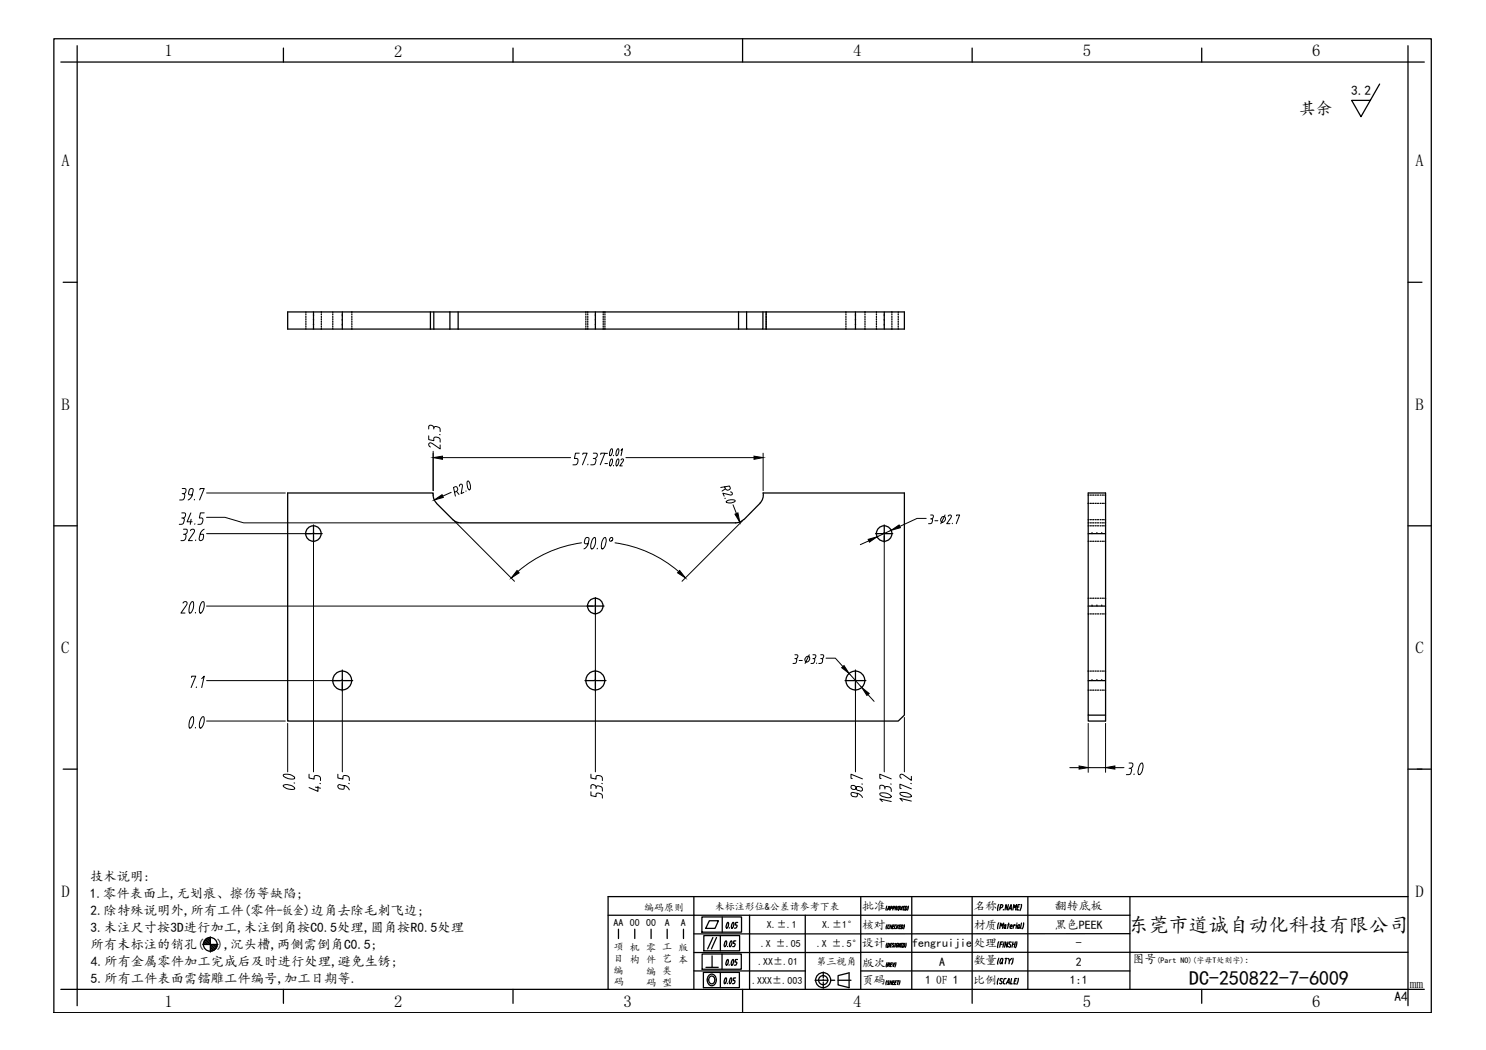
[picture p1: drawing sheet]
<svg xmlns="http://www.w3.org/2000/svg" width="297mm" height="210mm" viewBox="0 0 297 210" stroke-linecap="round" stroke-linejoin="round" font-family="sans-serif">
<!-- layer: 0 -->
<g fill="none" stroke="#000" stroke-width=".25">
<path d="M61.1 62.4v.1M61.1 62.7v.2M61.1 63.2v.3M61.1 63.7v.2M61.1 64.2v.2M61.1 64.7v.2M61.1 65.2v.2M61.1 65.7v.1M64.2 65.8h6.1M64.2 62.4h-6.7v3.4h6.7M64.2 62.4h6.1M64.2 62.4v.1"/>
<path d="M64.2 62.7v.2M64.2 63.2v.3M64.2 63.7v.2M64.2 64.2v.2M64.2 64.7v.2M64.2 65.2v.2M64.2 65.7v.1M66.5 62.4v.1M66.5 62.7v.2M66.5 63.2v.3M66.5 63.7v.2M66.5 64.2v.2"/>
<path d="M66.5 64.7v.2M66.5 65.2v.2M66.5 65.7v.1M70.3 62.4h19.6M70.3 62.4v.1M70.3 62.7v.2M70.3 63.2v.3M70.3 63.7v.2M70.3 64.2v.2M70.3 64.7v.2M70.3 65.2v.2M70.3 65.7v.1"/>
<path d="M70.3 65.8h78.9M86 62.4v3.4M86.7 62.4v3.4M89.9 62.4h27.2M89.9 62.4v3.4M91.6 62.4v3.4M117.1 62.4v.1M117.1 62.7v.2M117.1 63.2v.3M117.1 63.7v.2M117.1 64.2v.2M117.1 64.7v.2"/>
<path d="M117.1 65.2v.2M117.1 65.7v.1M117.1 62.4h32.1M117.5 62.4v.1M117.5 62.7v.2M117.5 63.2v.3M117.5 63.7v.2M117.5 64.2v.2M117.5 64.7v.2M117.5 65.2v.2M117.5 65.7v.1M120.6 62.4v.1"/>
<path d="M120.6 62.7v.2M120.6 63.2v.3M120.6 63.7v.2M120.6 64.2v.2M120.6 64.7v.2M120.6 65.2v.2M120.6 65.7v.1M120.9 62.4v.1M120.9 62.7v.2M120.9 63.2v.3M120.9 63.7v.2M120.9 64.2v.2"/>
<path d="M120.9 64.7v.2M120.9 65.2v.2M120.9 65.7v.1M147.6 62.4v3.4M149.2 62.4h3.9M149.2 62.4v3.4h3.3v-3.4M152.5 65.8h16.6M153.2 62.4v.1M153.2 62.7v.2M153.2 63.2v.3M153.2 63.7v.2M153.2 64.2v.2"/>
<path d="M153.2 64.7v.2M153.2 65.2v.2M153.2 65.7v.1M169.1 62.4h-16v3.4M169.1 62.4h9.2M169.1 65.8h9.2M169.1 62.4v.1M169.1 62.7v.2M169.1 63.2v.3M169.1 63.7v.2M169.1 64.2v.2M169.1 64.7v.2"/>
<path d="M169.1 65.2v.2M169.1 65.7v.1M172.9 62.4v.1M172.9 62.7v.2M172.9 63.2v.3M172.9 63.7v.2M172.9 64.2v.2M172.9 64.7v.2M172.9 65.2v.2M172.9 65.7v.1M175.2 62.4v.1M175.2 62.7v.2"/>
<path d="M175.2 63.2v.3M175.2 63.7v.2M175.2 64.2v.2M175.2 64.7v.2M175.2 65.2v.2M175.2 65.7v.1M178.3 62.4h2.5v3.4h-2.5M178.3 62.4v.1M178.3 62.7v.2M178.3 63.2v.3M178.3 63.7v.2M178.3 64.2v.2"/>
<path d="M178.3 64.7v.2M178.3 65.2v.2M178.3 65.7v.1M179.5 62.4v.1M179.5 62.7v.2M179.5 63.2v.3M179.5 63.7v.2M179.5 64.2v.2M179.5 64.7v.2M179.5 65.2v.2M179.5 65.7v.1M86.6 99l.1 .7 .6 .9"/>
<path d="M152.5 98.6h28.3v44.4l-1.3 1.1h-122v-45.5h29.1v.4M152.5 98.5a2.31 2.31 0 0 1-.6 2.1M217.5 99h.2M217.9 99h.3M218.4 99h.3M218.9 99h.2M219.4 99h.2M219.9 99h.2M220.4 99h.2M220.8 99h.2M87.3 100.6l3.2 3.3M90.5 103.8l.9 .6 .7 .1"/>
<path d="M148.6 103.8l-.9 .6-.7 .1h-54.9M151.9 100.6l-3.2 3.3M217.5 100.6v22.1M217.5 100.6v-2h3.5v5.3M217.5 100.6h.2M217.5 108.2h.2M217.5 104.5h.2M217.5 103.9h.2M217.5 105.1h.2M217.5 119.6h.2M217.9 100.6h.3M217.9 108.2h.3"/>
<path d="M217.9 104.5h.3M217.9 103.9h.3M217.9 105.1h.3M217.9 119.6h.3M218.4 100.6h.3M218.4 108.2h.3M218.4 104.5h.3M218.4 103.9h.3M218.4 105.1h.3M218.4 119.6h.3M218.9 100.6h.2M218.9 108.2h.2"/>
<path d="M218.9 104.5h.2M218.9 103.9h.2M218.9 105.1h.2M218.9 119.6h.2M219.4 100.6h.2M219.4 108.2h.2M219.4 104.5h.2M219.4 103.9h.2M219.4 105.1h.2M219.4 119.6h.2M219.9 100.6h.2M219.9 108.2h.2"/>
<path d="M219.9 104.5h.2M219.9 103.9h.2M219.9 105.1h.2M219.9 119.6h.2M220.4 100.6h.2M220.4 108.2h.2M220.4 104.5h.2M220.4 103.9h.2M220.4 105.1h.2M220.4 119.6h.2M220.8 103.9h.2v.6M220.8 100.6h.2"/>
<path d="M220.8 108.2h.2M220.8 104.5h.2M220.8 105.1h.2M220.8 119.6h.2M221 104.5v15.1M221 119.6v18.4M217.5 134.2v8.8h3.5M217.5 134.2h.2M217.5 138h.2M217.7 122.7h-.2v11.5M217.9 134.2h.3M217.9 138h.3"/>
<path d="M217.9 122.7h.3M218.4 134.2h.3M218.4 138h.3M218.4 122.7h.3M218.9 134.2h.2M218.9 138h.2M218.9 122.7h.2M219.4 134.2h.2M219.4 138h.2M219.4 122.7h.2M219.9 134.2h.2M219.9 138h.2"/>
<path d="M219.9 122.7h.2M220.4 134.2h.2M220.4 138h.2M220.4 122.7h.2M220.8 134.2h.2M220.8 138h.2M220.8 122.7h.2M221 138v6.1h-3.5v-1.1"/>
<circle cx="62.6" cy="106.7" r="1.55"/>
<circle cx="176.7" cy="106.7" r="1.55"/>
<circle cx="68.4" cy="136" r="1.88"/>
<circle cx="119" cy="121.1" r="1.55"/>
<circle cx="119" cy="136" r="1.88"/>
<circle cx="171" cy="136" r="1.88"/>
</g>
<!-- layer: 1 -->
<g fill="none" stroke="#000" stroke-width=".25">
<path d="M62.7 63.1h.1M62.7 64.1h.1M62.7 65h.1M62.7 62.4v.6M62.7 63.2v.8M62.7 64.1v.9M62.7 65.1v.7M68.4 63.1h.1M68.4 64.1h.1M68.4 65h.1M68.4 62.4v.6M68.4 63.2v.8"/>
<path d="M68.4 64.1v.9M68.4 65.1v.7M119 63.1h.1M119 64.1h.1M119 65h.1M119 62.4v.6M119 63.2v.8M119 64.1v.9M119 65.1v.7M171 63.1h.1M171 64.1h.1M171 65h.1"/>
<path d="M171 62.4v.6M171 63.2v.8M171 64.1v.9M171 65.1v.7M176.8 63.1h.1M176.8 64.1h.1M176.8 65h.1M176.8 62.4v.6M176.8 63.2v.8M176.8 64.1v.9M176.8 65.1v.7M61 106.7h1.5"/>
<path d="M62.7 106.7h.1M62.7 104.9v1.6M62.7 106.8v1.6M62.8 106.7h1.6M119 119.5v1.5M175 106.7h1.6M176.8 106.7h.1M176.8 104.9v1.6M176.8 106.8v1.6M176.9 106.7h1.5M217.5 106.7h.7M218.3 106.7h.1"/>
<path d="M218.4 106.7h.8M219.3 106.7h.1M219.3 106.7h.8M220.2 106.7h.1M220.3 106.7h.7M66.4 136.1h1.9M68.4 136.1h.1M68.4 133.9v1.9M68.4 136.2v1.9M68.6 136.1h1.9M116.9 136.1h1.9M117.3 121.2h1.6"/>
<path d="M119 136.1h.1M119 121.2h.1M119 121.3v1.6M119 133.9v1.9M119 136.2v1.9M119.2 121.2h1.5M119.2 136.1h1.9M168.9 136.1h1.9M171 136.1h.1M171 133.9v1.9M171 136.2v1.9M171.2 136.1h1.9"/>
<path d="M217.5 121.2h.7M217.5 136.1h.7M218.3 121.2h.1M218.3 136.1h.1M218.4 121.2h.8M218.4 136.1h.8M219.3 121.2h.1M219.3 136.1h.1M219.3 121.2h.8M219.3 136.1h.8M220.2 121.2h.1M220.2 136.1h.1"/>
<path d="M220.3 121.2h.7M220.3 136.1h.7"/>
</g>
<!-- layer: VhF -->
<g fill="none" stroke="#000" stroke-width=".25">
<path d="M10.8 7.7h275.3v194.7h-275.3zM12.2 12.4h272.5M15.4 9.1v191.9M56.7 9.6v2.8M102.5 9.6v2.8M148.4 7.7v4.7M194.3 9.6v2.8M240.2 9.6v2.8M275.8 16.8l-3.8 6.5-1.8-3.2h3.7M281.4 9.1v191.9M12.6 56.4h2.8M281.4 56.4h2.8"/>
<path d="M10.8 105.1h4.6M281.4 105.1h4.7M12.6 153.8h2.8M281.4 153.8h4.7M138.7 179.2v18.6M172.1 179.2v18.6M182.3 179.2v18.6M194.3 179.2v21.4M205.5 179.2v18.6M225.9 179.2v18.6M281.4 179.2h-159.8v18.6M12.2 197.8h272.5"/>
<path d="M40.5 188.8h3.1M40.7 188.6l.1 .2M40.7 188.4l.4 .4M40.8 188.2l.6 .6M41 188l.8 .8M41.1 187.8l1.9 2M41.2 187.7l.9 .8M41.4 187.5l.7 .7M41.7 187.5l.4 .4M41.9 187.4l.2 .1M42.1 190l.1 .2M42.1 189.7l.3 .4"/>
<path d="M42.1 189.4l.6 .6M42.1 189.1l.8 .8M42.1 187.3v3M42.4 188.8l.8 .8M42.7 188.8l.6 .6M43 188.8l.4 .4M43.3 188.8l.1 .1M56.7 197.8v2.8M102.5 197.8v2.8M121.6 183h104.3M123.6 185.8v1.8M126.9 185.8v1.8"/>
<path d="M130.1 185.8v1.8M133.4 185.8v1.8M136.6 185.8v1.8M138.7 194.1h22.3M140.3 183.3h7.9v3.1h-7.9zM140.3 190.7h7.9v3.1h-7.9zM140.6 194.4h7.2v3h-7.2zM140.7 187h7.1v3.1h-7.1zM141.1 193.4h2.5M141.7 195a.99 .99 0 0 1 1.2 .1 .99 .99 0 0 1 .2 1.2 .91 .91 0 0 1-1 .7 .91 .91 0 0 1-.7-1.1zM141.8 184.1h1.8l-.7 1.5h-1.8zM141.8 195.3a.7 .7 0 0 1 1 .2 .7 .7 0 0 1-.1 1 .7 .7 0 0 1-1-.2 .7 .7 0 0 1 .1-1z"/>
<path d="M142.3 191.1v2.3M142.5 187.4l-1.1 2.3M143.2 187.4l-1 2.3M144 187v3.1M144 194.4v3M144.3 190.7v3.1M144.4 183.3v3.1M145 195.5a.54 .54 0 0 1 .1 .9l-.1 .2h-.2zM145 188.2l.1-.1a.79 .79 0 0 1-.3 1.1v-.3zM145.3 191.9l.2-.1a.83 .83 0 0 1-.3 1.1l-.1-.3zM145.4 196.6h.1M145.4 184.4h.1a.83 .83 0 0 1-.3 1.1l-.1-.3z"/>
<path d="M145.4 189.2h.1M145.8 192.9l-.1 .1M145.8 185.5h.1M146.1 195.5a.83 .83 0 0 1-.2 1.1l-.1-.3zM146.1 188.1h.1a.83 .83 0 0 1-.3 1.1v-.6zM146.4 191.9l.1-.1a.8 .8 0 0 1-.3 1.1v-.6zM146.5 184.4h.1a.8 .8 0 0 1-.4 1.1v-.6zM147 195.5h-.3l-.1 .5h.2a.4 .4 0 0 1 0 .5 .4 .4 0 0 1-.4 .1M147.1 188.1h-.4l-.1 .5h.2a.39 .39 0 0 1 .1 .5 .39 .39 0 0 1-.5 .1M147.4 191.8h-.4l-.1 .5h.3a.4 .4 0 0 1 0 .5 .4 .4 0 0 1-.4 .2M147.5 184.4h-.4l-.1 .5h.2a.4 .4 0 0 1 0 .5 .4 .4 0 0 1-.4 .1M148.4 197.8v4.6"/>
<path d="M149.8 183v14.8M161 183v14.8M162.9 196h2.6M164.6 194.3v1.2M164.6 195.8v.3M164.6 196.4v1.2M166.2 196h.6M167.5 195l2.2-.5v2.9l-2.2-.5zM167.5 196h2.6M172.1 194.1h53.8M177.3 196l-.2 .9M177.3 181.1l-.2 .8"/>
<path d="M177.3 192.4l-.1 .9M177.3 184.9l-.2 .8M177.3 188.6l-.2 .8M177.4 181.9l.3-.7 .1 .7M177.5 181.7h.2M177.5 192.9l.3-.1v-.3h-.2l-.2 .7M177.6 188.6l.2 .1-.1 .5-.3 .1zM177.7 192.9v.3M177.8 196.1h-.1a.17 .17 0 0 0-.2 0 .17 .17 0 0 0 0 .3l.2 .3-.1 .1-.2-.1M177.8 184.9l-.2 .1-.2 .5 .2 .1M177.9 196.4h.4M177.9 185.2h.3"/>
<path d="M178 184.9l-.1 .7M178 188.9h.2M178 181.6l.4-.2v-.1l-.3-.1-.2 .7M178 192.8h.2M178 196.1l-.1 .7M178.3 192.5h-.2l-.2 .7h.3M178.3 188.6h-.2l-.2 .7h.3M178.3 196.1l-.1 .7M178.3 184.9l-.1 .7M178.4 185.2h.2M178.4 196.4h.2M178.5 192.5v.7l.4-.7"/>
<path d="M178.5 181.6h.2l.2-.3-.3-.1-.2 .7M178.7 196.1h-.2l-.1 .7h.2M178.7 184.9h-.2l-.2 .7h.3M178.7 188.6a.17 .17 0 0 0-.2 .1 .17 .17 0 0 0 0 .2l.2 .3-.2 .1-.1-.1M178.9 196.4h.2M179 181.6l.3-.2v-.2h-.2l-.2 .7M179 188.6l-.2 .7M179.1 192.4l-.2 .9M179.2 184.9l-.3 .2-.1 .4 .2 .1M179.2 181.6l.1 .3M179.2 196.1h-.2l-.2 .7h.2M179.3 184.9l-.1 .7"/>
<path d="M179.4 196.1h.3M179.4 185.2l.1 .4M179.5 188.6l-.4 .2 .1 .5h.1v-.4M179.5 196.1l-.1 .7M179.6 181.2h.2l-.2 .7-.1-.1zM179.7 184.9l-.4 .4M179.8 185.2h.2M179.9 196l-.2 .9M180 188.6l-.2 .7-.1-.7-.2 .7M180.1 181.2v.7l.3-.7M180.1 184.9h-.3l-.1 .7h.2M180.1 188.9h.2"/>
<path d="M180.3 184.9l.2 .1-.1 .5-.3 .1zM180.4 188.6h-.2l-.2 .7h.3M180.6 181.5h.1M180.6 188.6l.3 .1-.1 .5-.4 .1zM180.8 184.9l-.2 .8M180.9 181.2h-.2l-.2 .7h.2M181 181.2h.3v.2l-.1 .4-.3 .1zM181.1 188.6l-.2 .8M181.6 181.1l-.2 .8M199.6 195.6l-.2 .7v.5M199.7 184.5l-.3 1.2M199.7 188.3l-.3 1.1"/>
<path d="M199.7 191.6l-.3 1.1M199.7 180.8l-.2 .4-.1 .8M199.8 185.6l.2-1.1 .2 .6 .4-.6-.2 1.1M200 181.4h.2a.31 .31 0 0 0 .3-.2 .31 .31 0 0 0-.2-.4h-.3l-.2 1.1M200 188.8h.3M200.1 191.7l.2-.1 .2 .3-.2 .6-.3 .2-.1-.4zM200.2 192.4l.2 .3M200.4 195.7l-.3-.1-.2 .2v.2l.4 .2a.29 .29 0 0 1-.1 .4 .29 .29 0 0 1-.4 0M200.4 188.3h-.4l-.2 1.1M200.6 181.8l-.1 .1M200.7 188.3l-.2 1.1M200.9 191.6h.5"/>
<path d="M201 185.4l-.2 .2-.1-.1 .1-.5 .3-.1v.7M201.1 195.6l-.3 .1-.3 .8 .4 .2M201.1 196.7l.6-1.1v1.1M201.1 191.6l-.2 1.1M201.3 196.4h.4M201.5 188.3l-.2 1.1-.3-1.1-.2 1.1M201.5 184.9h.2M201.6 180.8l-.2 1.1-.3-1.1-.2 1.1M201.6 191.6l.2 .5 .4-.5M201.6 181.9l.5-1.1 .1 1.1M201.6 184.5l-.2 1.1M201.7 181.6h.5"/>
<path d="M201.8 192.1l-.1 .6M201.9 185.2h.4v-.2l-.1-.1-.2 .1-.1 .4v.1l.3 .1M202.2 188.3h-.3l-.2 .2v.2l.3 .2a.27 .27 0 0 1 0 .4 .27 .27 0 0 1-.4-.1M202.2 195.6l-.2 1.1h.3M202.4 188.8h.5M202.5 181.9l.2-1.1 .1 .6 .4-.6-.2 1.1M202.5 191.6l-.1 .8-.2 .3M202.5 188.3l-.2 1.1M202.8 196.1h.2M202.9 185v-.1h-.2l-.2 .7M203 188.3l-.3 1.1M203.2 184.9l-.1 .7"/>
<path d="M203.3 188.3l-.1 .8-.2 .3M203.3 195.6h-.4l-.2 1.1h.3M203.3 184.5v.1M203.4 181.3h.3M203.6 195.6l-.3 1.2M203.7 185.4l-.3 .1v-.5l.4-.1-.1 .7M203.9 180.8h-.4l-.2 1.1h.3M204.2 184.5l-.2 1 .1 .1M204.2 180.8l-.3 1.2M204.6 184.5l-.1 .8-.2 .4M225.9 186.6l-87.2 .1M240.2 197.8v2.8"/>
<path d="M281.4 190.4h-142.7"/>
<circle cx="42" cy="188.8" r="1.38"/>
<circle cx="164.5" cy="195.9" r="1.5"/>
<circle cx="164.5" cy="195.9" r=".91"/>
</g>
<!-- layer: screw -->
<g fill="none" stroke="#000" stroke-width=".2">
<path d="M36.4 98.7l.4 .1a.78 .78 0 0 1 0 .9 .78 .78 0 0 1-.9 .2M36.4 97.7h.6a.57 .57 0 0 1 .2 .6 .57 .57 0 0 1-.5 .4M38.4 98.9h-.5l-.2-.1a1.03 1.03 0 0 1 .5-1.1l.4 .1v.2a2.01 2.01 0 0 1-1 1.9M38.9 99.8l-.1 .1M39.9 97.9l.1-.2h.8l-.9 2.2M41.3 98.6h15.7M85.7 87.1v.8l1 .2v-.5a.77 .77 0 0 1 1.3 .3v.5M86.6 90.2v7.9M86.7 85.8l.1-.4a.78 .78 0 0 1 .9 0 .78 .78 0 0 1 .3 .9M86.7 85.5a.57 .57 0 0 0-.4-.5 .57 .57 0 0 0-.6 .2v.6M87.9 86.9h.1M88 88.9v.8l-1.5-1-.4-.2-.3 .1a.46 .46 0 0 0 .2 .8"/>
<path d="M88.4 91.5h25.7M115.8 90.6h-.8l-.2 1.1h.5l.2 .1v.4a.68 .68 0 0 1-.5 .7h-.5M116.5 90.8l.1-.2h.8l-1 2.3M117.5 92.8v.1M118.6 91.7h.4a.8 .8 0 0 1 0 .9 .8 .8 0 0 1-.9 .3M118.6 90.6h.6a.61 .61 0 0 1 .2 .6 .61 .61 0 0 1-.5 .5M120.1 90.8v-.2h.8l-.9 2.3M120.9 90.6h.5M120.9 92.7h.5M122.1 89.8l.2-.1a1.07 1.07 0 0 1-.3 1.4 1.16 1.16 0 0 1 .1-1.3zM122.1 91.9l.2-.2a1.07 1.07 0 0 1-.3 1.4 1.16 1.16 0 0 1 .1-1.2zM122.7 91l-.1 .1"/>
<path d="M122.7 93l-.1 .1M123.4 89.8l.1-.1a1.07 1.07 0 0 1-.3 1.4 1.16 1.16 0 0 1 .2-1.3zM123.4 91.9l.1-.2a1.07 1.07 0 0 1-.3 1.4 1.16 1.16 0 0 1 .2-1.2zM124.1 90l.3-.3-.3 1.4M124.1 91.9h.1a.26 .26 0 0 1 .4-.1 .26 .26 0 0 1 0 .4l-.7 .9h.5M125.1 91.5h25.6M152.5 90.6v7.5M36.3 103.5l.4 .1a.78 .78 0 0 1 0 .9 .78 .78 0 0 1-.9 .3M36.3 102.5h.6a.57 .57 0 0 1 .2 .6 .57 .57 0 0 1-.5 .4M36.7 106.8l.4 .1v.8a.75 .75 0 0 1-.9 .4M36.7 105.8h.5a.57 .57 0 0 1 .2 .6 .57 .57 0 0 1-.5 .4M38.1 106.1a.41 .41 0 0 1 .5-.3 .41 .41 0 0 1 .2 .5l-1.2 1.8h.9"/>
<path d="M38.2 102.5l-.8 1.8h1M38.2 103.8l-.2 1M39 104.7l-.1 .1M39.1 108v.1M40.8 105.8l-.2 .1a2.41 2.41 0 0 0-.8 2.1 .45 .45 0 0 0 .8-.3l.1-.9h-.6M40.8 102.5h-.7l-.3 1h.6a.79 .79 0 0 1 0 1 .79 .79 0 0 1-.8 .3M41.3 103.4h3.7l3.7 1.1h43M41.3 106.7h20.9M62.7 107.1v47.2M90.9 104.2l11.9 12M116.2 108.5a24.6 24.6 0 0 0-12.7 5.7M117.5 108.7h-.4l-.3-.2a1.03 1.03 0 0 1 .5-1.1l.4 .2v.2a2.01 2.01 0 0 1-1 1.9"/>
<path d="M118.5 107.7l.4-.3a1.88 1.88 0 0 1-.6 2.3 1.79 1.79 0 0 1 .2-2zM119.4 109.6v.1M120.6 107.7l.3-.3a1.78 1.78 0 0 1-.3 2.3h-.2a2.04 2.04 0 0 1 .2-2zM122 107.5l.2-.1a.35 .35 0 0 1 .2 .6 .35 .35 0 0 1-.6 0zM122.9 108.5a24.6 24.6 0 0 1 12.7 5.7M148.4 104.2l-12.1 12M176.8 107.1v47.2M36.6 120.6a.41 .41 0 0 1 .5-.4 .41 .41 0 0 1 .3 .6l-1.2 1.8h.8M38.2 120.4l.4-.1a1.88 1.88 0 0 1-.7 2.3 2.1 2.1 0 0 1 .3-2.2zM38.3 135.4v-.2h.8l-.9 2.3M39.1 122.4l-.1 .2M39.3 137.3l-.1 .2"/>
<path d="M40.3 135.7l.5-.5-.5 2.3M40.4 120.3h.3a1.95 1.95 0 0 1-.6 2.3 1.85 1.85 0 0 1 .2-2.2zM41.3 136.1h26.7M41.3 121.2h77.2M68.4 136.5v17.8M119 121.6v32.7M171 136.5v17.8M38.2 143.5l.4-.2a1.88 1.88 0 0 1-.7 2.2 2.04 2.04 0 0 1 .3-2zM39.1 145.4l-.1 .1M40.4 143.3h.3a1.95 1.95 0 0 1-.6 2.2 1.79 1.79 0 0 1 .2-2zM41.3 144.1h15.7M56.6 157a1.88 1.88 0 0 1 2.3 .6 1.88 1.88 0 0 1-2.3-.6z"/>
<path d="M56.7 154.8a2.04 2.04 0 0 1 2.2 .7 1.79 1.79 0 0 1-2.1-.2l-.2-.3zM57.5 144.6v9.7M58.8 156.5h.1M61.8 154.8v.7l1 .2v-.5a.77 .77 0 0 1 1.3 .4v.4M63 157.4l1.1 .2M63.6 157.2v1l-1.8-.8M63.9 156.6l.2 .1M67.5 154.8v.7l1.1 .2v-.5a.77 .77 0 0 1 1.2 .4v.4M68.8 157.1v.6a.97 .97 0 0 1-1.3-.4v-.2l.4-.3a1.95 1.95 0 0 1 1.9 1.1M69.7 156.6l.1 .1M118.1 158.3v.7l1 .3v-.5a.79 .79 0 0 1 1-.1 .79 .79 0 0 1 .3 .9M118.1 154.8v.7l1 .2v-.5a.77 .77 0 0 1 1.3 .4v.4"/>
<path d="M119.1 157.6l.1-.3a.78 .78 0 0 1 .9 0 .78 .78 0 0 1 .3 .9M119.1 157.4a.57 .57 0 0 0-.4-.5 .57 .57 0 0 0-.6 .2v.5M120.3 156.6l.1 .1M170.2 157.1a.56 .56 0 0 0 .4 .7 .56 .56 0 0 0 .7-.5h.7a.45 .45 0 0 1 .4 .4 .45 .45 0 0 1-.3 .5 .97 .97 0 0 1-1.1-1l-.4-.2zM170.4 155.7l-.3-.1v-.8l2.3 .9M171.4 158.6v.4l-.2 .3-.8-.1a.47 .47 0 0 1-.2-.7l.3-.1a2.01 2.01 0 0 1 1.9 1M172.3 156.7l.1 .1M175.9 158.7a1.81 1.81 0 0 1 2.3 .6 1.87 1.87 0 0 1-2.2-.3zM176.1 155.7l-.2-.1v-.8l2.3 .9M176.9 157.7l.1-.4h.8a.75 .75 0 0 1 .4 .9M176.9 157.5a.57 .57 0 0 0-.4-.5 .57 .57 0 0 0-.6 .2v.5M178 156.7l.2 .1"/>
<path d="M179.9 158.5a1.88 1.88 0 0 1 2.3 .7 2.11 2.11 0 0 1-2.3-.5zM180.1 157.6h-.2v-.8l2.3 .9M180.8 143.4v10.9M182 156.6l.2 .1M182.2 155.2v.8l-1.8-1.2a.41 .41 0 0 0-.5 .2 .41 .41 0 0 0 .3 .6M213.8 153.5h1.9M217.5 144.6v9.8M217.5 153.5h3.5M221 144.6v9.8M222.9 153.5h1.8M225.7 153.6h.2a.32 .32 0 0 1 .3 .4l-.2 .7-.9 .2M225.7 152.5h.5a.61 .61 0 0 1 .2 .7 .61 .61 0 0 1-.5 .4"/>
<path d="M226.7 154.7v.2M227.9 152.7l.3-.2a1.83 1.83 0 0 1-.3 2.3l-.2 .1a1.87 1.87 0 0 1 .2-2.2zM176.4 160.2l-.5-.5 2.3 .5M180.4 160.1l-.5-.5 2.3 .5"/>
</g>
<!-- layer: dim -->
<g fill="none" stroke="#000" stroke-width=".2">
<path d="M90.2 98.4l-1.7 .8M90.9 98.4l.4-.2a.52 .52 0 0 0 .2-.5 .52 .52 0 0 0-.5-.4l-.4 .2 .4 1.7M91.3 98.3l.5 .5M91.8 97.2v-.1a.32 .32 0 0 1 .5-.3 .32 .32 0 0 1 .1 .5l-.2 1.4 .5-.3M93.1 98.1v.1M93.4 96.3l.2-.2a1.47 1.47 0 0 1 .3 1.8 1.74 1.74 0 0 1-.5-1.6zM144.9 97.4l.1 .3a.54 .54 0 0 0 .6 .3 .54 .54 0 0 0 .4-.5l-.2-.3-1.7 .3M144.9 99.6h.1M145 97.7l-.7 .5M146 98.3l.4 .3-.1 .3-1.8-.3 .3 .6M145.2 100.2a1.7 1.7 0 0 1 1.8-.1 1.31 1.31 0 0 1-1.8 .2zM146.5 100.9l.7 1.8"/>
<path d="M173.7 108.1l-1.7 .8M178.2 106l-2.9 1.3M185.1 103.6h-1.8l-3.5 1.6M186 103.7l.3 .1a.61 .61 0 0 1 0 .7 .61 .61 0 0 1-.7 .2M186 103h.5a.45 .45 0 0 1-.3 .7M186.9 104.1h.6M188.3 103.4l.1-.1a.56 .56 0 0 1 .6 .6 .56 .56 0 0 1-.6 .5l-.3-.1-.1-.4zM188.9 103l-.8 1.7M189.5 103.2l.1-.1a.34 .34 0 0 1 .5-.1 .34 .34 0 0 1-.1 .5l-.8 1.2h.7M190.4 104.6l-.1 .1M191.2 103.1v-.1h.6l-.7 1.7M158.9 131.7h.2a.6 .6 0 0 1 .1 .7 .6 .6 0 0 1-.7 .2"/>
<path d="M158.9 130.9h.4a.42 .42 0 0 1 .2 .4 .42 .42 0 0 1-.4 .4M159.7 132h.7M161.2 131.3l.1-.1a.5 .5 0 0 1 .6 .3 .5 .5 0 0 1-.3 .7 .46 .46 0 0 1-.7 0 .46 .46 0 0 1 .2-.7zM161.8 130.9l-.9 1.7M162.5 131.7h.2a.6 .6 0 0 1 .1 .7 .6 .6 0 0 1-.7 .2M162.5 130.9h.4a.42 .42 0 0 1 .2 .5 .42 .42 0 0 1-.4 .3M163.3 132.5l-.1 .1M164.1 131.7h.3a.61 .61 0 0 1-.1 .7 .61 .61 0 0 1-.6 .2M164.1 130.9h.4a.42 .42 0 0 1 .1 .4 .42 .42 0 0 1-.3 .4M165.1 131.6h1.9l1.5 1.7M169.7 134.6l2.6 2.9M173.5 138.9l1.2 1.3"/>
</g>
<path d="M86.8 99.9l1.6-1 .2 .5zM146.9 102.8l.6-.3 .4 1.9zM173.5 107.8l1.8-.5-1.5 1.1zM178.2 106l1.5-1.1 .3 .6zM168.2 133.5l.5-.4 1 1.5zM172.3 137.5l1.5 1.1-.5 .4z" fill="#000" stroke="#000" stroke-width=".2"/>
<!-- layer: screw -->
<path d="M86.6 91.5l1.8-.3v.6zM150.7 91.2l1.8 .3-1.8 .3zM103.3 114l.5 .5-1.6 1zM135.9 114l1.1 1.5-1.6-1zM215.7 153.1l1.8 .4-1.8 .3zM221 153.5l1.9-.4v.7z" fill="#000" stroke="#000" stroke-width=".2"/>
<g font-size="4">
<text x="225.7" y="186.2">东莞市道诚自动化科技有限公司</text>
<text x="237.7" y="196.9">DC-250822-7-6009</text>
</g>
<g font-size="3.4">
<text x="32.9" y="11.2">1</text>
<text x="78.8" y="11.3">2</text>
<text x="124.6" y="11.2">3</text>
<text x="170.5" y="11.2">4</text>
<text x="216.4" y="11.3">5</text>
<text x="262.3" y="11.2">6</text>
<text x="12.3" y="33.2">A</text>
<text x="283" y="33.2">A</text>
<text x="12.3" y="81.9">B</text>
<text x="283" y="81.9">B</text>
<text x="12.2" y="130.6">C</text>
<text x="283" y="130.6">C</text>
<text x="12.3" y="179.2">D</text>
<text x="283" y="179.2">D</text>
<text x="32.9" y="201.3">1</text>
<text x="78.8" y="201.3">2</text>
<text x="124.6" y="201.3">3</text>
<text x="170.5" y="201.3">4</text>
<text x="216.4" y="201.3">5</text>
<text x="262.3" y="201.3">6</text>
</g>
<text font-size="3.3" x="259.7" y="22.9">其余</text>
<g font-size="2.7">
<text x="270.1" y="19">3.2</text>
<text x="18" y="179.5">1.零件表面上,无划痕、擦伤等缺陷;</text>
<text x="18" y="176">技术说明:</text>
<text x="18.1" y="182.8">2.除特殊说明外,所有工件(零件-钣金)边角去除毛刺飞边;</text>
<text x="18.1" y="186.3">3.未注尺寸按3D进行加工,未注倒角按C0.5处理,圆角按R0.5处理</text>
<text x="18.1" y="189.7">所有未标注的销孔(</text>
<text x="43.4" y="189.7">),沉头槽,两侧需倒角C0.5;</text>
<text x="18.1" y="196.5">5.所有工件表面需镭雕工件编号,加工日期等.</text>
<text x="18.2" y="193.1">4.所有金属零件加工完成后及时进行处理,避免生锈;</text>
<text x="281.8" y="197.6">mm</text>
<text x="278.7" y="200.1">A4</text>
</g>
<g font-size="2.4">
<text x="210.8" y="181.9">翻转底板</text>
<text x="210.8" y="185.6">黑色PEEK</text>
<text x="182.3" y="189.4">fengruijie</text>
<text x="215.1" y="189.4">-</text>
<text x="184.9" y="196.8">1 OF 1</text>
<text x="187.7" y="193.1">A</text>
<text x="213.8" y="196.8">1:1</text>
<text x="215.1" y="193.1">2</text>
<text x="226.4" y="192.6">图号</text>
</g>
<g font-size="2.3">
<text x="172.4" y="181.9">批准</text>
<text x="172.4" y="185.6">核对</text>
<text x="194.7" y="185.6">材质</text>
<text x="194.7" y="181.9">名称</text>
<text x="172.4" y="189.4">设计</text>
<text x="194.7" y="189.4">处理</text>
<text x="172.4" y="196.8">页码</text>
<text x="172.5" y="193.3">版次</text>
<text x="194.6" y="196.7">比例</text>
<text x="194.7" y="192.7">数量</text>
</g>
<g font-size="2">
<text x="122.7" y="185.1">AA 00</text>
<text x="128.8" y="182">编码原则</text>
<text x="129.1" y="185.1">00</text>
<text x="132.9" y="185.1">A</text>
<text x="136.1" y="185.1">A</text>
<text x="142.9" y="181.8">未标注形位&amp;公差请参考下表</text>
<text x="153.3" y="185.5">X.±.1</text>
<text x="164.4" y="185.5">X.±1°</text>
<text x="122.7" y="190">项 机 零 工 版</text>
<text x="152.1" y="189.3">.X ±.05</text>
<text x="163.3" y="189.3">.X ±.5°</text>
<text x="122.6" y="192.3">目 构 件 艺 本</text>
<text x="122.7" y="194.6">编</text>
<text x="122.7" y="196.9">码</text>
<text x="129.2" y="194.8">编 类</text>
<text x="129.2" y="197.1">码 型</text>
<text x="150.4" y="196.7">.XXX±.003</text>
<text x="151.5" y="193">.XX±.01</text>
<text x="163.2" y="193">第三视角</text>
<text x="248.8" y="192.6">:</text>
</g>
<text font-size="1.6" x="231.2" y="192.6">(Part NO)(字母T处刻字)</text>
</svg>
